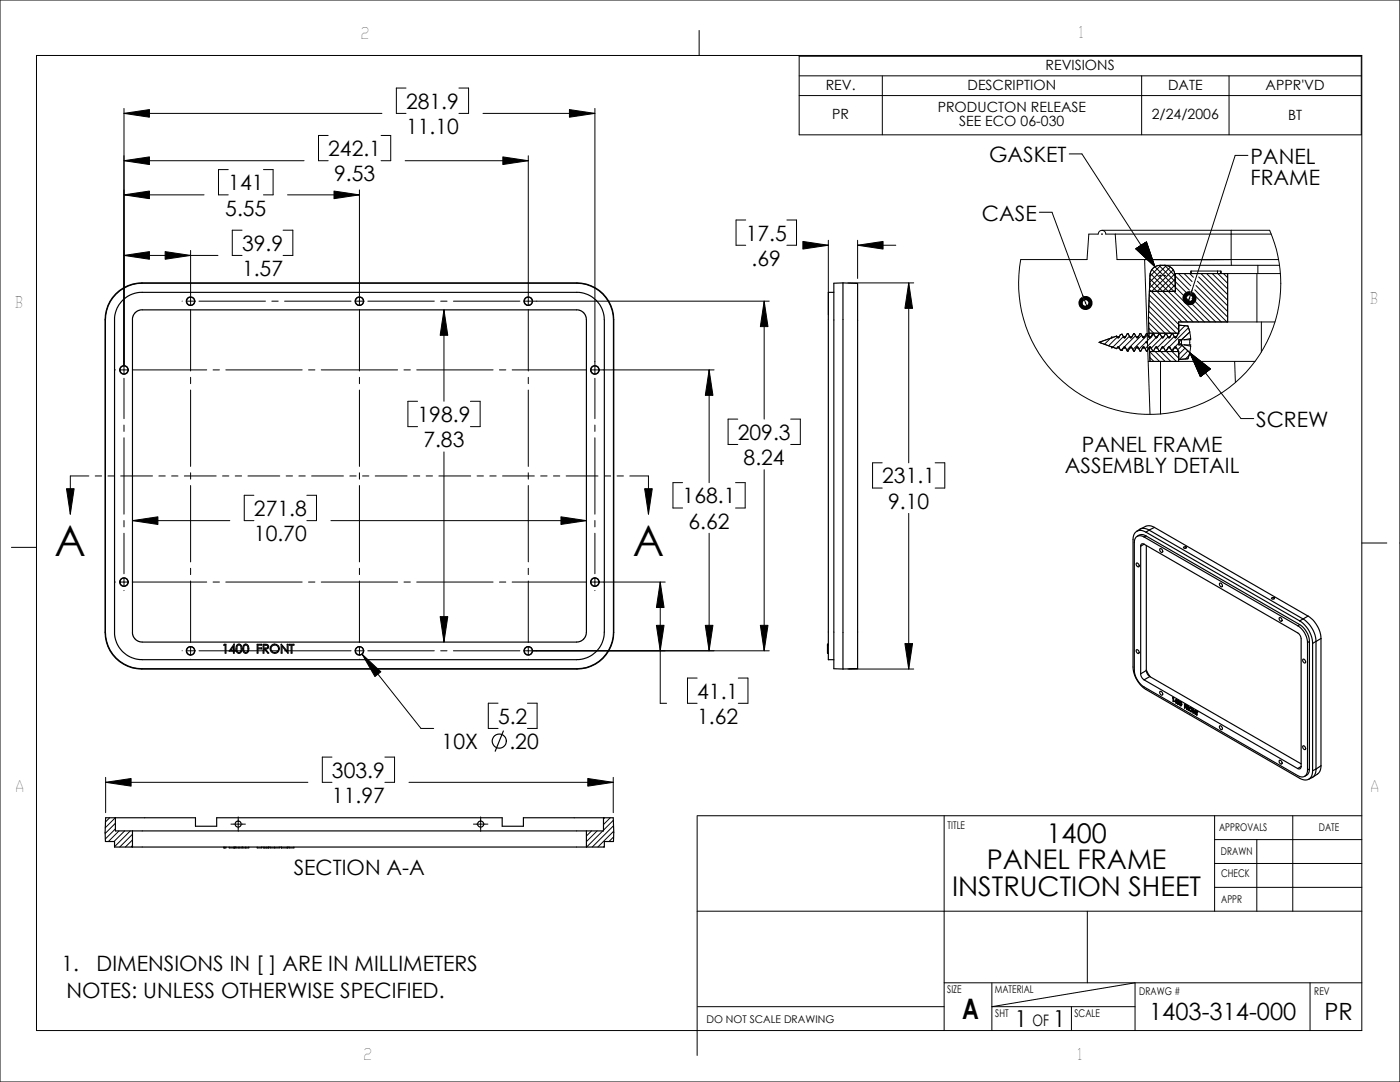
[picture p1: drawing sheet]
<svg xmlns="http://www.w3.org/2000/svg" width="279mm" height="216mm" viewBox="0 0 279 216" stroke-linecap="round" stroke-linejoin="round" font-family="sans-serif">
<g fill="none" stroke="#000" stroke-width=".2">
<path d="M0 0h279.4v215.9h-279.4zM7.3 11.1h264.5v194.5h-264.5zM81 17.6h-1.9v5h1.9M91.6 17.6h1.9v5h-1.9M139.5 6.1v5M159.5 11.2h112.2v15.7h-112.2zM159.5 15.1h112.2M159.5 19.1h112.2M176.1 15.1v11.8M227.8 15.1v11.8M245.3 15.1v11.8M24.7 38.9l5.1-.8v1.5z"/>
<path d="M24.7 32.1l5.1-.8v1.5zM24.7 22.6l5.1-.7v1.5zM24.7 21.6v51.2M24.7 32.1h36M24.7 38.9h16M24.7 22.6h51.5M45.6 33.8h-2v5.1h2M52.6 33.8h1.9v5.1h-1.9M57.4 38.9h14.3M65.5 27h-1.9v5.1h1.9M66.7 38.1l5 .8-5 .7zM71.7 37.9v21.2"/>
<path d="M76.1 27h1.9v5.1h-1.9M80.9 32.1h24.5M96.4 22.6h22.3M100.4 31.3l5 .8-5 .7zM105.4 31.1v28M113.6 21.9l5.1 .7-5.1 .8zM118.7 21.6v51.2M213.4 30.7h2.5l14.6 22.5M249 31h-2.5l-9.1 28.5M24.7 51l5.1-.8v1.5zM24.7 51h18.8M33 50.2l5 .8-5 .7z"/>
<path d="M38 50v9.1M38 59.3v1.6M48.3 45.9h-1.9v5.1h1.9M56.5 45.9h1.9v5.1h-1.9M71.7 59.3v1.6M105.4 59.3v1.6M148.8 43.9h-1.9v5h1.9M157 43.9h2v5h-2M160.2 48.2l5.1 .7-5.1 .8zM161.8 48.9h3.5M165.3 47.9v14.9M169.2 56.5h13.2"/>
<path d="M171.2 48.9l5-.7v1.5zM171.2 48.9h7.6M171.2 47.9v7.7M181.4 56.5l.7 5h-1.5zM181.4 56.5v35.9M207.4 42.4h2.6l6.6 18.1M219.9 46.7h.1M219.9 46h33.5a26.2 26.2 0 0 1-20.9 36.5 26.2 26.2 0 0 1-28.8-30.7h13.2l.4-5.1h1.9a.76 .76 0 0 1 .7-.7 .76 .76 0 0 1 .8 .7h33M219.9 46.7v.1M222.6 46.7l.3 5.1h32.3M226.9 49.5l3 2.9M226.9 49.5l2.9 2.7-1.2-3.8 1.3 3.9z"/>
<path d="M227 49.4l2.6 2.5-1.1-3.4 1.2 3.4zM227.1 49.4l2.2 2M227.1 49.4l2.1 1.9-.9-2.7 1 2.8zM227.2 49.3l2 1.9-.9-2.6 .8 2.5M227.3 49.3l1.6 1.5M227.4 49.2l1.3 1.2-.6-1.7 .6 1.8zM227.4 49.2l1.2 1-.5-1.5 .5 1.6zM227.5 49.1l.9 .9-.4-1.2 .5 1.3zM227.5 49.1l.7 .6-.3-.9 .3 .9-.6-.6 .5 .5M227.6 49l.4 .4-.1-.5 .2 .6zM227.7 49l.2 .2-.1-.3 .2 .4-.4-.3M227.7 49l.1-.1v.2z"/>
<path d="M228 48.8l.3 1.1-.8-.8 .8 .7-.4-1M228 48.8l.5 1.4M228.1 48.7l.7 1.9-1.5-1.4M228.2 48.7l.6 2-1.5-1.5M228.2 48.7l.8 2.1-1.8-1.5 1.8 1.6M228.2 48.6l.9 2.4-1.9-1.7M228.4 48.5l1 3.1-2.3-2.2 2.4 2.3-1.1-3.2 1.2 3.3M228.5 48.5l1.2 3.5-2.7-2.5M228.5 48.5l1.3 3.6M228.6 48.4l1.4 4.1-3.1-3M228.6 48.4l1.5 4.2M228.7 48.4l1.4 4.2-3.3-3"/>
<path d="M228.7 48.4l1.5 4.3-3.4-3.1M228.7 48.3l1.5 4.5-3.4-3.2 3.5 3.3M228.7 48.3l1.6 4.7-3.6-3.4M228.8 48.3l1.6 4.8M228.8 48.3l-2.1 1.4 3.8 3.5M228.8 48.3l1.7 4.9M229.3 59.9l5.9 5.9M229.4 58.8l5.8 5.9M229.4 58.1h5.2M229.4 56.5h.1M229.4 57.8l6.5 6.4M229.4 56.7l7.6 7.5"/>
<path d="M229.4 56.5v.1M229.5 55.6l8.6 8.6M229.6 54.5l9.6 9.7M229.9 53.8l10.5 10.4M230.5 53.2l11 11M231.3 53l3.2 3.2M231.5 55h.1M231.5 54.9v.2M231.7 52.9l-2.2 2.2M232.4 55h.1M232.5 54.9v.2M232.8 53l-3.4 3.3"/>
<path d="M233.6 53.3l-4.2 4.2M234.1 53.8l-4.3 4.3M234.5 54.7l-3.5 3.4M234.5 54.9a2.02 2.02 0 0 0-2-2l2 2.1M234.5 54.9h.1M234.5 54.9l.1 3.2M234.5 55.7l-2.4 2.4M234.5 56.8l-1.3 1.3M234.6 55.1l2.8 2.8M234.6 56.2l2.5 2.5M234.6 57.9l-.3 .2M235.2 54.6l2.4 2.4"/>
<path d="M236.3 54.6l1.6 1.6M237.3 59.5h.2M237.4 59.4v.2M237.4 54.6l.8 .7M237.6 54.1v.5M237.8 54.6v-.5h5.8v.5M237.9 59.5l4.7 4.7M237.9 57.9l-.3 .8M238.2 58.7l5.5 5.5M238.4 57.8l6.5 6.4M238.7 57l6.3 6.3M239 56.1l6 6"/>
<path d="M239.2 55.3l5.8 5.7M239.7 54.6l5.3 5.3M240.8 54.6l4.2 4.2M241.9 54.6l3.1 3.1M243 54.1v.5M243.1 54.6l1.9 1.9M243.7 54.1v.5M244.2 54.6l.8 .8M245 54.6v9.6M245.7 51.8h-17.3l1.1 30.9M245.7 46v5.8M245.7 51.8v1.1"/>
<path d="M250.8 54.6v9.6M251 52.9v1.7M255.4 52.9h-23.9a2.02 2.02 0 0 0-2 2l-.3 8.5 .1 3.1M255.5 54.6h-20.9v3.5M23.1 73.8h.1M23.9 73.8h1.7M24.7 73v1.7M24.7 75.5v8M26.4 73.8h14.9M36.3 60.1h.1M37.2 60.1h1.7M38 61.8v12.2"/>
<path d="M38 75.3v1.3M38 77.8v15.3M39.7 60.1h13.3M42.5 73.8h1.3M45.1 73.8h15.2M54.3 60.1h1.2M56.8 60.1h13.3M61.6 73.8h1.2M64.1 73.8h15.3M70.9 60.1h1.7M71.7 61.8v12.2M71.7 75.3v1.3"/>
<path d="M71.7 77.8v15.3M73.4 60.1h13.3M80.6 73.8h1.3M83.2 73.8h15.2M87.9 60.1h1.3M88.6 61.8l.8 5.1h-1.6zM88.6 61.8v18.3M90.5 60.1h13.3M99.7 73.8h1.2M102.2 73.8h14.9M104.6 60.1h1.7M105.4 61.8v12.2"/>
<path d="M105.4 75.3v1.3M105.4 77.8v15.3M106.4 60.1h47.1M117.9 73.8h1.6M118.7 73v1.7M118.7 75.5v8M119.7 73.8h22.8M141.5 73.8l.8 5.1h-1.5zM141.5 73.8v22.5M152.5 60.1l.8 5.1h-1.6zM152.5 60.1v23.5M216.6 60.5h.1"/>
<path d="M216.6 60.4v.1M219.9 68.1l-.3 .3M221.6 67.5l-1.2 1.2M221.8 69.4h.2M221.8 67.2h.2M221.9 69.2l.1 .1M221.9 67.4l-2.5 .9 2.5 .9M221.9 67.2v.1M221.9 69.3v.2M222 67.4h-.1M222 69.3l.9 .3 .1-.3M223 67.3l-1.7 1.7"/>
<path d="M223 67.3l.2 .1M223 67.3l-.1-.2-.9 .3M223.1 69.4h.1M223.1 67.2h.1M223.2 69.2l.1 .1M223.2 69.2l-.2 .1M223.2 67.2v.1M223.2 69.3v.2M223.3 67.3l-.1 .1M223.3 67.3l.3-.5 .3-.1 .4 .6M223.3 69.3l.3 .5 .3 .2 .4-.7M224.2 67.2l-2.1 2.1"/>
<path d="M224.2 69.4l-.5 .5M224.3 67.3l.1 .1M224.4 69.4h.1M224.4 67.2h.1M224.4 69.2l.2 .1M224.4 69.2l-.1 .1M224.4 67.2v.1M224.4 69.3v.2M224.6 67.3l-.2 .1M224.6 67.3l.4-.7h.1l.4 .7M224.6 69.3l.4 .8h.1l.4-.8M225.4 67.1l-2.2 2.1"/>
<path d="M225.5 67.3l.2 .1M225.6 69.4h.2M225.6 67.2h.2M225.7 69.2l.1 .1M225.7 69.2l-.2 .1M225.7 67.2v.1M225.7 69.3v.2M225.8 67.3l-.1 .1M225.8 67.3l.5-.7h.1l.4 .7M225.8 69.3l.5 .8h.1l.4-.8M226.6 67l-2.2 2.2M226.8 67.3l.2 .1"/>
<path d="M226.9 69.4h.2M226.9 67.2h.2M227 69.2l.1 .1M227 69.2l-.2 .1M227 67.2v.1M227 69.3v.2M227.1 67.3l-.1 .1M227.1 67.3l.4-.7h.2l.4 .7M227.1 69.3l.4 .8h.2l.4-.8M227.8 66.9l-2.9 3M228.1 67.3l.1 .1M228.2 69.4h.1"/>
<path d="M228.2 67.2h.1M228.2 69.2l.2 .1M228.2 69.2l-.1 .1M228.2 67.2v.1M228.2 69.3v.2M228.4 67.3l-.2 .1M228.4 67.3l.4-.7h.1l.4 .7M228.4 69.3l.4 .8h.1l.4-.8M228.7 68.3h.2M228.8 68.2v.2M229.1 66.8l-3 3M229.2 72.1h21.3"/>
<path d="M229.2 63.2l3.3 3.3M229.2 62.1l4.4 4.4M229.2 64.3l2.2 2.2M229.3 61l5.4 5.5M229.3 65.5l1 1M229.3 66.5h.1M229.3 66.5v.9M229.3 66.5h5.9M229.3 67.3l.2 .1M229.3 67.4h.1M229.4 69.2v.9M229.4 70.1h5.8"/>
<path d="M229.4 70.1l.1 2M229.4 70.2l2 1.9M229.4 69.4h.2M229.4 67.2h.2M229.5 71.3l.8 .8M229.5 69.2l.2 .1M229.5 69.2l-.2 .1M229.5 67.2v.1M229.5 69.3v.2M229.6 67.4l-2.3 2.3M229.7 67.3l-.2 .1M229.7 67.3l.4-.7h.1l.4 .7"/>
<path d="M229.7 69.3l.4 .8h.1l.4-.8M230.3 66.7l-.6 .6M230.5 70.1l2 2M230.6 67.3l.2 .1M230.7 67.4l-2.2 2.2M230.7 69.4h.2M230.7 67.2h.2M230.8 69.2l.1 .1M230.8 69.2l-.2 .1M230.8 67.2v.1M230.8 69.3v.2M230.9 67.3l-.1 .1"/>
<path d="M230.9 67.3l.4-.7h.2l.4 .7M230.9 69.3l.4 .8h.2l.4-.8M231.5 66.6l-.4 .4M231.6 69.9l-.2 .2M231.6 72.1v10.5M231.7 70.1l1.9 2M231.9 67.3l.2 .1M231.9 67.3l-2.2 2.2M232 69.4h.1M232 67.2h.1M232.1 69.2l.1 .1M232.1 69.2l-.2 .1"/>
<path d="M232.1 67.2v.1M232.1 69.3v.2M232.2 67.3l-.1 .1M232.2 67.3l.4-.7h.1l.5 .7M232.2 69.3l.4 .8h.1l.5-.8M232.7 66.6l-.2 .1M232.8 70.1l2 2M233 69.6l-.4 .4M233.1 67.2l-2.1 2.2M233.2 67.3l.1 .1M233.3 69.4h.1M233.3 67.2h.1"/>
<path d="M233.3 69.2l.2 .1M233.3 69.2l-.1 .1M233.3 67.2v.1M233.3 69.3v.2M233.5 67.3l-.2 .1M233.5 67.3l.4-.7h.1l.4 .7M233.5 69.3l.4 .8h.1l.4-.8M233.9 70.1l1.3 1.4M234.3 67.1l-2.1 2.2M234.4 67.3l.2 .1M234.5 69.4h.2M234.5 67.2h.2"/>
<path d="M234.6 69.2l.1 .1M234.6 69.2l-.2 .1M234.6 67.2v.1M234.6 69.3v.2M234.7 67.3l-.1 .1M234.7 69.3l.5 .8v2M235 70.1l.2 .2M235.2 64.9l1.9 .1 .3 1.3M235.3 68.5l-1.5 1.4M235.4 64.9l-.2 .2M235.8 67.8v1M235.8 67.8l-.5 .5 .5 .5"/>
<path d="M235.8 68.8l1.6 1.6M235.9 68.9l-.9 .9M236.4 68.8l1.2 .3-.2 1.3M236.5 65l-1.3 1.3M236.5 69.5l-1.3 1.2M237.1 70l-1.7 1.7M237.2 65.4l-3.8 3.8M237.3 70.9l-.7 .7M237.4 66.3l.2 1.2-1.2 .3M237.4 67.8v1M237.4 70.4l-.3 1.2-1.9 .1M237.4 70.4l4.2 3.2-2 1.6"/>
<path d="M237.4 70.4l2.2 4.8M237.4 70.4l10.3 13.1h2.5M237.4 66.3l-1.6 1.5M237.6 67.5v.3h-2.3v1h2.3v.3M237.7 70.8l1.9 4.3-1.9-4.4 3.8 2.9-3.9-3 2 4.5M237.9 71l3.5 2.7-3.3-2.5 1.6 3.8zM238 71.1l1.7 3.9M238.2 71.3l3.1 2.5M238.3 71.4l1.5 3.6-1.5-3.5 3 2.3-2.9-2.2 1.5 3.3M238.6 71.8l1.3 3.1-1.3-3 2.6 2M238.9 72.2l2.2 1.8M239.2 72.6l1.8 1.5-1.8-1.4 .9 2z"/>
<path d="M239.6 73.1l.6 1.6-.7-1.7 1.4 1.1M239.7 73.3l.6 1.3-.7-1.4 1.3 .9M239.8 73.3l1 .9M240 73.7l.7 .5M240.1 74.8l-1.1-2.4 2.1 1.6-2.2-1.7 1.1 2.5M240.1 73.7l.6 .6M240.1 73.8l.6 .5-.5-.4 .2 .6zM240.3 74.1l.2 .3-.1-.3 .2 .2M240.4 74.2l.2 .2M240.5 74.3v.1M240.7 74.3l-.5-.3 .3 .5M240.7 74.2l-.8-.6 .4 .9-.4-1 .9 .7-1-.8 .5 1.2"/>
<path d="M240.9 74.1l-1.5-1.2 .8 1.8M241 74.1l-1.7-1.3 .9 1.9M241 74l-1.9-1.5 1 2.3M241.1 73.9l-2.3-1.8 1.2 2.7M241.2 73.9l-2.5-1.9 1.3 2.8M241.2 73.9l-2.7-2.2 1.4 3.2M241.3 73.8l-3.2-2.6 1.7 3.8M241.4 73.7l-3.6-2.9 1.9 4.3M241.5 73.6l-4-3.2 2.1 4.7M246.4 72.1l.1 4.2M251.7 64.2v6.1M254.4 64.2h-19.2v2.4l-.5 .7"/>
<path d="M13.3 97.5h1.5l-.8 5.1zM17.7 95h-3.7v7.6M19 95h1.3M21.5 95h1.3M24.1 95h6.3M24.7 84.8v1.3M24.7 87.4v15.2M31.7 95h1.3M34.2 95h1.3M36.8 95h6.3M38 94.3v1.3M38 96.9v15.2"/>
<path d="M44.4 95h1.3M46.9 95h1.3M49.5 95h6.3M50.7 98.8h-2v5.1h2M57.1 95h1.3M59.6 95h1.3M61.2 98.8h2v5.1h-2M62.2 95h6.3M69.8 95h1.3M71.7 94.3v1.3M71.7 96.9v15.2M72.3 95h1.3"/>
<path d="M74.9 95h6.3M82.5 95h1.3M83.3 80.1h-1.9v5h1.9M85 95h1.3M87.6 95h6.3M88.6 90.2v37.9M93.9 80.1h1.9v5h-1.9M95.2 95h1.3M97.7 95h1.3M100.3 95h6.3M105.4 94.3v1.3M105.4 96.9v15.2"/>
<path d="M107.9 95h1.3M110.4 95h1.3M113 95h6.3M118.7 84.8v1.3M118.7 87.4v15.2M120.6 95h1.3M123.1 95h1.3M125.7 95h3.7v7.6M128.7 97.5h1.5l-.8 5.1zM136.2 96.3h-1.9v5.1h1.9M146.8 96.3h1.9v5.1h-1.9M147.2 83.6h-1.9v5.1h1.9"/>
<path d="M152.5 93.7v36.2M157.8 83.6h1.9v5.1h-1.9M176.1 92.4h-2v5h2M186.6 92.4h2v5h-2M2.3 109.2h5M23.1 116.1h.1M23.9 116.1h1.7M24.7 103.9v1.2M24.7 106.4v8.1M24.7 115.3v1.7M24.7 117.8v.1M26.4 116.1h14.9"/>
<path d="M26.4 103.9l5.1-.8v1.5zM26.4 103.9h19.5M38 113.4v1.3M38 115.9v12.3M42.5 116.1h1.3M45.1 116.1h15.2M61.6 116.1h1.2M64.1 116.1h15.3M66 103.9h51M71.7 113.4v1.3M71.7 115.9v12.3M80.6 116.1h1.3"/>
<path d="M83.2 116.1h15.2M99.7 116.1h1.2M102.2 116.1h14.9M105.4 113.4v1.3M105.4 115.9v12.3M112 103.1l5 .8-5 .7zM117.9 116.1h1.6M118.7 103.9v1.2M118.7 106.4v8.1M118.7 115.3v1.7M118.7 117.8v.1M119.7 116.1h13.1"/>
<path d="M131.8 116.1l.7 5.1h-1.5zM131.8 116.1v24.2h1.2M141.5 106.4v23.5M181.4 102.4v31.1M271.8 108.4h5M279.4 108.4h.1M36.3 129.9h.1M37.2 129.9h1.7M38 129v1.7M38 131.5v.1M39.7 129.9h13.3M54.3 129.9h1.2"/>
<path d="M56.8 129.9h13.3M70.9 129.9h1.7M71.7 129v1.7M71.7 131.5v.1M72.3 130.5l3.7 3.5-1.2 1zM72.3 130.5l11.7 14.9h2.6M73.4 129.9h13.3M87.8 123h1.6l-.8 5.1zM87.9 129.9h1.3M90.5 129.9h13.3M104.6 129.9h1.7M105.4 129v1.7"/>
<path d="M105.4 131.5v.1M106.4 129.9h47.1M131 124.8h1.5l-.7 5.1zM139.1 135.3h-1.9v5h1.9M140.8 124.8h1.5l-.8 5.1zM147.3 135.3h2v5h-2M151.7 124.8h1.6l-.8 5.1zM169.2 133.5h13.2M180.6 128.4h1.5l-.7 5.1zM21.1 156.1l5.1-.8v1.6zM21.1 156.1h40.3M21.1 155.1v7.1"/>
<path d="M66.3 151.1h-2v5h2M76.8 151.1h1.9v5h-1.9M81.6 156.1h40.8M99.4 140.3h-1.9v5.1h1.9M105.3 140.3h1.9v5.1h-1.9M117.3 155.3l5.1 .8-5.1 .8zM122.4 155.1v7.1M21.9 163.2l-.9 .8M23 163.2l-2 2M23 164.3l-2 2M23 165.4l-2 2M23.7 165.8l-2.1 2.1"/>
<path d="M24.9 165.8l-2.1 2.1M26 165.8l-3.1 3.2M26.4 166.5l-2.5 2.5M26.4 167.6l-1.4 1.4M26.4 168.7l-.2 .3M46.1 164.4h2.9M47.5 163v2.9M94.5 164.4h2.9M95.9 163v2.9M118 165.8l-1 1M119.2 165.8l-2.2 2.1M120.3 165.8l-3.2 3.2"/>
<path d="M120.6 168.8l-.2 .2M120.7 163.2l-.3 .2M121.8 163.2l-1.4 1.3M122.4 163.7l-2 2M122.4 164.8l-4.2 4.2M122.4 167l-.9 .9M122.5 165.9l-3.2 3.1M139.1 162.8v47.8M139.2 162.8h132.6M188.4 162.8v42.8M242.4 162.8v19M242.4 167.5h29.4"/>
<path d="M242.4 172.3h29.4M242.4 177.1h29.4M250.8 167.5v14.3M258 162.8v19M139.1 181.8h132.7M188.4 196.1h83.4M198 196.1v9.5M217 181.8v14.3M261.5 196.1v9.5M139.2 200.9h49.2M213.8 200.9v4.7M226.5 200.9h-28.5l28.5-4.8v9.5"/>
</g>
<g fill="none" stroke="#000" stroke-width=".23">
<path d="M23.1 58.6a7.4 7.4 0 0 1 5.2-2.1h86.9a7.3 7.3 0 0 1 7.3 7.3v62.4a7.3 7.3 0 0 1-7.3 7.3h-86.9a7.3 7.3 0 0 1-7.3-7.3v-62.4a7.3 7.3 0 0 1 2.1-5.2zM23.2 58.7a7.4 7.4 0 0 1 5.2-2.2h86.7a7.3 7.3 0 0 1 7.3 7.3v62.3a7.3 7.3 0 0 1-7.3 7.3h-86.7a7.3 7.3 0 0 1-7.4-7.3v-62.3a7.3 7.3 0 0 1 2.2-5.1zM166.4 58.3h-1.1v73.3h1.1M168.2 56.5v77M168.2 56.5l3 .1v76.8M168.2 56.5h-1.8v76.9l1.8 .1M24.4 60l1.6-1.2 1.9-.5h87.7l1.6 .4 1 .6 1 .9 .9 1.3 .4 1.3 .1 1v62.3l-.2 1.4-.8 1.7-.9 1-1.2 .9-1.3 .4-1.1 .1h-86.7l-1.4-.1-1.8-.8-.8-.8-.8-1.1-.6-1.3-.1-.9v-63.2l.5-1.9zM27 62.4l1.1-.6h87.3l.7 .3 .7 .7 .2 1v62.4l-.3 1-.7 .7-.9 .2h-86.7l-1.1-.3-.6-.6-.3-.8v-62.9zM226.8 112.4a.44 .44 0 0 1 .5 .2 .44 .44 0 0 1-.1 .5l-.4-.2zM227.6 109v25.5M228.3 108.6l30.7 17.7a1.55 1.55 0 0 1 .7 1.2v25.5M228.3 108.6a.41 .41 0 0 0-.5-.1 .41 .41 0 0 0-.2 .5"/>
<path d="M228.3 107.1a1.19 1.19 0 0 0-1.3-.1 1.19 1.19 0 0 0-.6 1.3v25.4a4.3 4.3 0 0 0 1.9 3.4l30.7 17.7a1.18 1.18 0 0 0 1.4 .1 1.18 1.18 0 0 0 .5-1.3M228.3 108.6l-.7 .4M228.3 107.1l30.7 17.8M228.7 106.2a1.57 1.57 0 0 0-1.8-.2 1.57 1.57 0 0 0-.8 1.7v25.4a5.7 5.7 0 0 0 2.6 4.5l30.7 17.7a1.58 1.58 0 0 0 1.8 .2 1.58 1.58 0 0 0 .8-1.7M228.7 106.9l-.9-.2-.9 .3M228.7 106.2l30.7 17.7M228.7 106.9l30.7 17.7M228.7 106.9l-.4 .2M228.8 108.8v25M229.3 105.8a1.89 1.89 0 0 0-2.5 .2M229.3 105.8l-.6 .4M229.3 105.8l30.8 17.7"/>
<path d="M230.4 105.2l-1-.3a2.66 2.66 0 0 0-1.8 .7M230.4 105.2l-1.1 .6M230.4 105.2l30.6 17.7M231.5 109.5a.41 .41 0 0 1 .5 .2 .41 .41 0 0 1-.1 .5l-.4-.2zM236.2 109.2l.5-.1a.26 .26 0 0 1-.2 .4 .26 .26 0 0 1-.3-.3zM243.4 116.4a.41 .41 0 0 1 .5 .2 .41 .41 0 0 1-.1 .5l-.4-.3zM253.8 119.3l.4-.1a.22 .22 0 0 1 .1 .4 .22 .22 0 0 1-.4-.1zM44.8 128.6h.3v1.7h-.2v-1.6h-.2zM46.6 129v.7h-.5zM46.7 128.5v1.2h.2v.2h-.2v.4h-.1v-.4h-.9zM47.4 128.9l.3-.2a.86 .86 0 0 1 0 1.5h-.1a.89 .89 0 0 1-.2-1.3zM47.4 128.6l.3-.1a1 1 0 0 1 .6 .9 1 1 0 0 1-.6 1 1.07 1.07 0 0 1-.3-1.8z"/>
<path d="M48.6 128.7a.64 .64 0 0 1 .9 0 .64 .64 0 0 1 .2 .8 .66 .66 0 0 1-.6 .9 .66 .66 0 0 1-.6-.9zM48.7 128.9l.3-.2a.86 .86 0 0 1 0 1.5h-.1a.89 .89 0 0 1-.2-1.3zM51.3 128.6h.9v.1h-.7v.6h.7v.2h-.7v.8h-.2zM52.5 128.6h.4a.5 .5 0 0 1 .6 .2 .5 .5 0 0 1-.1 .6l-.4 .1 .6 .8h-.2l-.6-.8h-.1v.8h-.2zM52.7 128.7l.6 .1 .1 .4-.7 .1zM56.1 128.6l1.2 1.3v-1.3h.2v1.7l-1.2-1.4v1.4h-.2zM57.7 128.6h1v.1h-.4v1.6h-.2v-1.6h-.4zM165.1 128.7h.2M165.1 128.5h.2M165.1 130.4h.2M165.3 128.6h-.2v1.7h.2M171.2 133.4l-3 .1"/>
<path d="M171.2 133.4l-1.7 .1M226.8 129.7a.41 .41 0 0 1 .5 .2 .41 .41 0 0 1-.1 .5l-.4-.3zM227.6 134.5a1.53 1.53 0 0 0 .7 1.2M228.3 135.7l30.7 17.7M228.8 133.8a1.63 1.63 0 0 0 .7 1.2M228.8 133.7l.8 1.4M228.8 133.8l-1.2 .7M229.5 135l-1.2 .7M229.5 135l30.2 17.4M231.5 137.9a.45 .45 0 0 1 .5 .3 .45 .45 0 0 1-.1 .5l-.4-.2zM234.1 139.2h.1M234.1 139.2l.1 .1"/>
<path d="M234.1 139.2v.1M234.1 140h.1M234.2 139.3v.7M234.2 139.2v.8M234.2 139.2v.1M234.6 139.9l-.1 .1M234.6 139.9l.1 .1M234.7 139.7v.4l-.2-.1M234.7 139.7l-.2 .3M234.7 139.8l-.1 .1M234.7 139.6l-.3 .4 .4 .3M234.7 139.6h.1"/>
<path d="M234.8 139.6v.5M234.8 139.6h-.1M234.8 139.6h.1M235 139.7h.2M235 139.7l-.1 .1M235.1 139.8l-.1 .2M235.1 139.8h-.1a.42 .42 0 0 0-.1 .4 .42 .42 0 0 0 .4 .3v-.2M235.1 139.8l.2 .5M235.2 139.7l.2 .4-.1 .2M235.2 139.7l-.1 .1M255.3 123.3a.41 .41 0 0 1 .5 .2 .41 .41 0 0 1-.1 .5l-.3-.3zM259 124.9a4.3 4.3 0 0 1 1.9 3.3"/>
<path d="M259.4 123.9a5.6 5.6 0 0 1 2.6 4.5M259.4 124.6a4.3 4.3 0 0 1 1.9 3.4M259.4 124.6l-.4 .3M260.1 123.5a5.7 5.7 0 0 1 2.5 4.5M260.1 131.5a.46 .46 0 0 1 .4 .3 .46 .46 0 0 1-.1 .5l-.3-.3zM260.1 123.5l-.7 .4M260.9 128.2v25.4M261 122.9a5.7 5.7 0 0 1 2.6 4.5M261 122.9l-.9 .6M261.3 128v25.4M261.3 128l-.4 .2M262 128.4v25.4"/>
<path d="M262.6 128l-.6 .4M262.6 128v25.5M263.6 127.4l-1 .6M263.6 127.4v25.4M100.5 145.9l-1.7 4M234.8 140.1h.1M234.8 140.1v.2M234.9 140.2h-.1v.1M234.9 140.1l.1-.3a.41 .41 0 0 1 .2 .7h-.1M234.9 140.1l.2 .4M235 140l.1 .5M235 140l-.1 .1"/>
<path d="M235.4 140.4l-.2 .1M235.4 140.4l.1-.3 .2 .2v.4h-.1M235.4 140.4l.2 .3M235.5 140.3l.1 .4M235.5 140.3l-.1 .1M235.5 140h.1M235.5 140l-.1 .1M235.5 140.1v.2M235.6 140.1l.2 .5M235.6 140.1l-.1-.1a.42 .42 0 0 0-.1 .5 .42 .42 0 0 0 .4 .3v-.2M235.6 140l.3 .5M235.6 140v.1"/>
<path d="M235.8 140.8h-.1M235.9 140.5l-.1 .3M235.9 140.5l-.1 .1M236.4 140.5l.3 .2M236.4 140.5v.8M236.4 140.9l.3 .1M236.5 140.7v.1M236.5 141l-.1 .3M236.5 140.8l.2 .2M236.5 140.8l-.1 .1M236.7 140.7v.1M236.7 141v.1"/>
<path d="M236.7 140.8l-.3-.1v.2M236.7 141.1l-.3-.2v.4M236.7 141h.1M236.7 140.7h.1M236.8 140.8h.2M236.8 140.8l.1 .1M236.8 140.8l.1 .7M236.9 141.1l.1 .1M236.9 141.5v-.3l.3 .5M236.9 140.9h.2M236.9 141.3v.2M236.9 140.9v.2"/>
<path d="M236.9 141.1h.1M237 140.9l.1 .2-.1 .1M237 140.9h-.1v.2M237 141.3l.2 .4M237 140.8l.1 .1M237 140.8l-.1 .1M237 141.2h.1M237.1 140.9l.1 .3M237.1 141.3l.1 .4M237.1 140.9l.2 .3M237.1 140.9h.1M237.2 141.2l-.1 .1h-.1"/>
<path d="M237.3 141.2l-.2 .1M237.3 141.2h-.1M237.3 141.5l.3 .4M237.3 141.5l.1-.1a.36 .36 0 0 1 .4 .1 .36 .36 0 0 1-.1 .5l-.1-.1M237.4 141.4l.3 .5M237.4 141.4l-.1 .1M237.5 141.3l-.1 .1M237.6 141.2l.4 .6M237.6 141.2h-.1a.42 .42 0 0 0-.1 .6 .42 .42 0 0 0 .5 .1l.1-.1M237.7 141.2l.3 .6M237.7 141.2h-.3M237.7 141.9h.2"/>
<path d="M237.7 141.2h-.1M237.7 141.9h-.1M238 141.8l-.2 .2M238 141.8h.1M238.1 141.5v.8M238.1 141.5h.1M238.1 141.5l.4 .8v-.5M238.1 142.3v-.6l.4 .8M238.1 141.5l.4 .7M238.2 141.8l-.1 .5M238.5 141.8h.1M238.5 141.8v.7"/>
<path d="M238.6 141.8l-.1 .7M238.6 141.8h-.1M238.7 141.9l.3 .1M238.7 141.9l.1 .8M238.9 142.1l-.1 .6M239 142v.1M239 142.1l-.2-.1v.7M239 142h.1M243.4 144.8a.46 .46 0 0 1 .5 .3 .46 .46 0 0 1-.1 .5l-.4-.3zM255.4 151.7a.46 .46 0 0 1 .4 .3 .46 .46 0 0 1-.1 .5l-.3-.3zM259.7 153a.43 .43 0 0 1-.2 .4 .43 .43 0 0 1-.5 0M259.7 153l-.7 .4"/>
<path d="M260.1 148.8a.45 .45 0 0 1 .4 .3 .45 .45 0 0 1-.1 .5l-.3-.3zM261.3 153.4l-.2 .9-.7 .6M261.3 153.4l-.4 .2M262.6 153.5a1.87 1.87 0 0 1-1.4 2M262.6 153.5l-.6 .3M263.6 152.8l-.2 1a2.71 2.71 0 0 1-1.5 1.3M263.6 152.8l-1 .7M21.1 163.2h17.9v1.7h4.2v-1.7h57v1.7h4.3v-1.7h17.9v4.7h-1.8v1.1h-97.7v-1.1h-1.9zM23 163.2v2.6h97.4v-2.6M26.4 165.8v3.2M44.7 169v.2h.4v-.2M44.8 169v.2"/>
<path d="M45.7 169v.2h1.2v-.2M46.7 169v.2M47.1 169v.2h1.2v-.2M47.7 169v.2M48.5 169v.2h1.2v-.2M49 169v.2M51.3 169v.2h.9v-.2M52.5 169v.2h1.1v-.2M52.9 169v.2M53.3 169v.2M53.9 169v.2h1.9v-.2M54.8 169v.2"/>
<path d="M56.1 169v.2h1.4v-.2M56.2 169v.2M57.3 169v.2M57.7 169v.2h1v-.2M117 165.8v3.2"/>
<circle cx="24.7" cy="73.8" r=".8"/>
<circle cx="24.7" cy="73.8" r=".86"/>
<circle cx="38" cy="60.1" r=".8"/>
<circle cx="38" cy="60.1" r=".86"/>
<circle cx="71.7" cy="60.1" r=".8"/>
<circle cx="71.7" cy="60.1" r=".86"/>
<circle cx="105.4" cy="60.1" r=".8"/>
<circle cx="105.4" cy="60.1" r=".86"/>
<circle cx="118.7" cy="73.8" r=".8"/>
<circle cx="118.7" cy="73.8" r=".86"/>
<circle cx="24.7" cy="116.1" r=".8"/>
<circle cx="24.7" cy="116.2" r=".86"/>
<circle cx="118.7" cy="116.1" r=".8"/>
<circle cx="118.7" cy="116.2" r=".86"/>
<circle cx="38" cy="129.9" r=".8"/>
<circle cx="38" cy="129.9" r=".86"/>
<circle cx="54.8" cy="129.4" r=".77"/>
<circle cx="54.8" cy="129.4" r=".93"/>
<circle cx="71.7" cy="129.9" r=".8"/>
<circle cx="71.7" cy="129.9" r=".86"/>
<circle cx="105.4" cy="129.9" r=".8"/>
<circle cx="105.4" cy="129.9" r=".86"/>
<circle cx="99.6" cy="147.9" r="1.41"/>
<circle cx="47.5" cy="164.4" r=".61"/>
<circle cx="95.9" cy="164.4" r=".61"/>
</g>
<g fill="none" stroke="#000" stroke-width="2" stroke-linecap="butt">
<circle cx="237.4" cy="59.5" r=".42"/>
<circle cx="216.6" cy="60.5" r=".42"/>
</g>
<g fill="#000">
<path d="M24.7 38.9l5.1-.8v1.5zM24.7 32.1l5.1-.8v1.5zM24.7 22.6l5.1-.7v1.5zM66.7 38.1l5 .8-5 .7zM100.4 31.3l5 .8-5 .7zM113.6 21.9l5.1 .7-5.1 .8zM24.7 51l5.1-.8v1.5zM33 50.2l5 .8-5 .7zM160.2 48.2l5.1 .7-5.1 .8zM171.2 48.9l5-.7v1.5zM181.4 56.5l.7 5h-1.5zM88.6 61.8l.8 5.1h-1.6z"/>
<path d="M141.5 73.8l.8 5.1h-1.5zM152.5 60.1l.8 5.1h-1.6zM13.3 97.5h1.5l-.8 5.1zM26.4 103.9l5.1-.8v1.5zM112 103.1l5 .8-5 .7zM128.7 97.5h1.5l-.8 5.1zM131.8 116.1l.7 5.1h-1.5zM72.3 130.5l3.7 3.5-1.2 1zM87.8 123h1.6l-.8 5.1zM131 124.8h1.5l-.7 5.1zM140.8 124.8h1.5l-.8 5.1zM151.7 124.8h1.6l-.8 5.1z"/>
<path d="M180.6 128.4h1.5l-.7 5.1zM21.1 156.1l5.1-.8v1.6zM117.3 155.3l5.1 .8-5.1 .8z"/>
</g>
<g font-size="8.5">
<text x="10.9" y="110.9">A</text>
<text x="126.3" y="110.9">A</text>
</g>
<text font-size="5.6" x="192" y="203.3">A</text>
<g font-size="5.4">
<text x="196.9" y="173.4">PANEL FRAME</text>
<text x="208.9" y="168.2">1400</text>
<text x="190" y="178.7">INSTRUCTION SHEET</text>
</g>
<g font-size="4.7">
<text x="229.3" y="203.6">1403-314-000</text>
<text x="264.3" y="203.5">PR</text>
<text x="202.4" y="205">1</text>
<text x="210.1" y="205">1</text>
</g>
<g font-size="4.2">
<text x="81" y="21.7">281.9</text>
<text x="81" y="26.7">11.10</text>
<text x="65.5" y="31.1">242.1</text>
<text x="197.4" y="32.4">GASKET</text>
<text x="249.6" y="32.7">PANEL</text>
<text x="45.6" y="38">141</text>
<text x="66.7" y="36.2">9.53</text>
<text x="249.6" y="37">FRAME</text>
<text x="45" y="43">5.55</text>
<text x="196" y="44">CASE</text>
<text x="48.3" y="50">39.9</text>
<text x="148.8" y="48">17.5</text>
<text x="150" y="53">.69</text>
<text x="48.3" y="55.1">1.57</text>
<text x="83.3" y="84.2">198.9</text>
<text x="84.5" y="89.2">7.83</text>
<text x="147.2" y="87.8">209.3</text>
<text x="250.7" y="85.2">SCREW</text>
<text x="148.4" y="92.8">8.24</text>
<text x="212.5" y="94.4">ASSEMBLY DETAIL</text>
<text x="215.9" y="90.1">PANEL FRAME</text>
<text x="136.2" y="100.4">168.1</text>
<text x="176.1" y="96.5">231.1</text>
<text x="177.3" y="101.5">9.10</text>
<text x="50.7" y="103">271.8</text>
<text x="50.7" y="108">10.70</text>
<text x="137.4" y="105.5">6.62</text>
<text x="139.1" y="139.4">41.1</text>
<text x="88.1" y="149.5">10X</text>
<text x="99.4" y="144.4">5.2</text>
<text x="101.7" y="149.5">.20</text>
<text x="139.1" y="144.5">1.62</text>
<text x="66.3" y="155.2">303.9</text>
<text x="66.3" y="160.2">11.97</text>
<text x="58.6" y="174.6">SECTION A-A</text>
<text x="12.3" y="193.8">1.</text>
<text x="19.3" y="193.8">DIMENSIONS IN [ ] ARE IN MILLIMETERS</text>
<text x="13.3" y="199.2">NOTES: UNLESS OTHERWISE SPECIFIED.</text>
</g>
<g font-size="3.3">
<text x="72" y="7.8">2</text>
<text x="215.2" y="7.6">1</text>
<text x="2.9" y="61.5">B</text>
<text x="273.2" y="60.7">B</text>
<text x="3" y="158.1">A</text>
<text x="273.4" y="158.1">A</text>
<text x="72.5" y="211.6">2</text>
<text x="214.9" y="211.4">1</text>
</g>
<text font-size="3.2" x="206" y="204.7">OF</text>
<g font-size="2.8">
<text x="164.8" y="17.9">REV.</text>
<text x="193.1" y="17.9">DESCRIPTION</text>
<text x="208.7" y="14">REVISIONS</text>
<text x="233.1" y="17.9">DATE</text>
<text x="166.1" y="23.8">PR</text>
<text x="187.1" y="22.4">PRODUCTON RELEASE</text>
<text x="229.8" y="23.8">2/24/2006</text>
<text x="252.6" y="18">APPR'VD</text>
<text x="257.1" y="23.9">BT</text>
<text x="191.5" y="25.2">SEE ECO 06-030</text>
</g>
<g font-size="2.1">
<text x="189.1" y="165.4">TITLE</text>
<text x="243.3" y="165.8">APPROVALS</text>
<text x="263.2" y="165.8">DATE</text>
<text x="243.7" y="170.5">DRAWN</text>
<text x="243.7" y="175.1">CHECK</text>
<text x="243.7" y="180.1">APPR</text>
<text x="189" y="198.2">SIZE</text>
<text x="198.5" y="198.1">MATERIAL</text>
<text x="198.6" y="202.8">SHT</text>
<text x="214.4" y="202.8">SCALE</text>
<text x="227.4" y="198.5">DRAWG #</text>
<text x="262.3" y="198.5">REV</text>
<text x="141" y="204.2">DO NOT SCALE DRAWING</text>
</g>
</svg>
